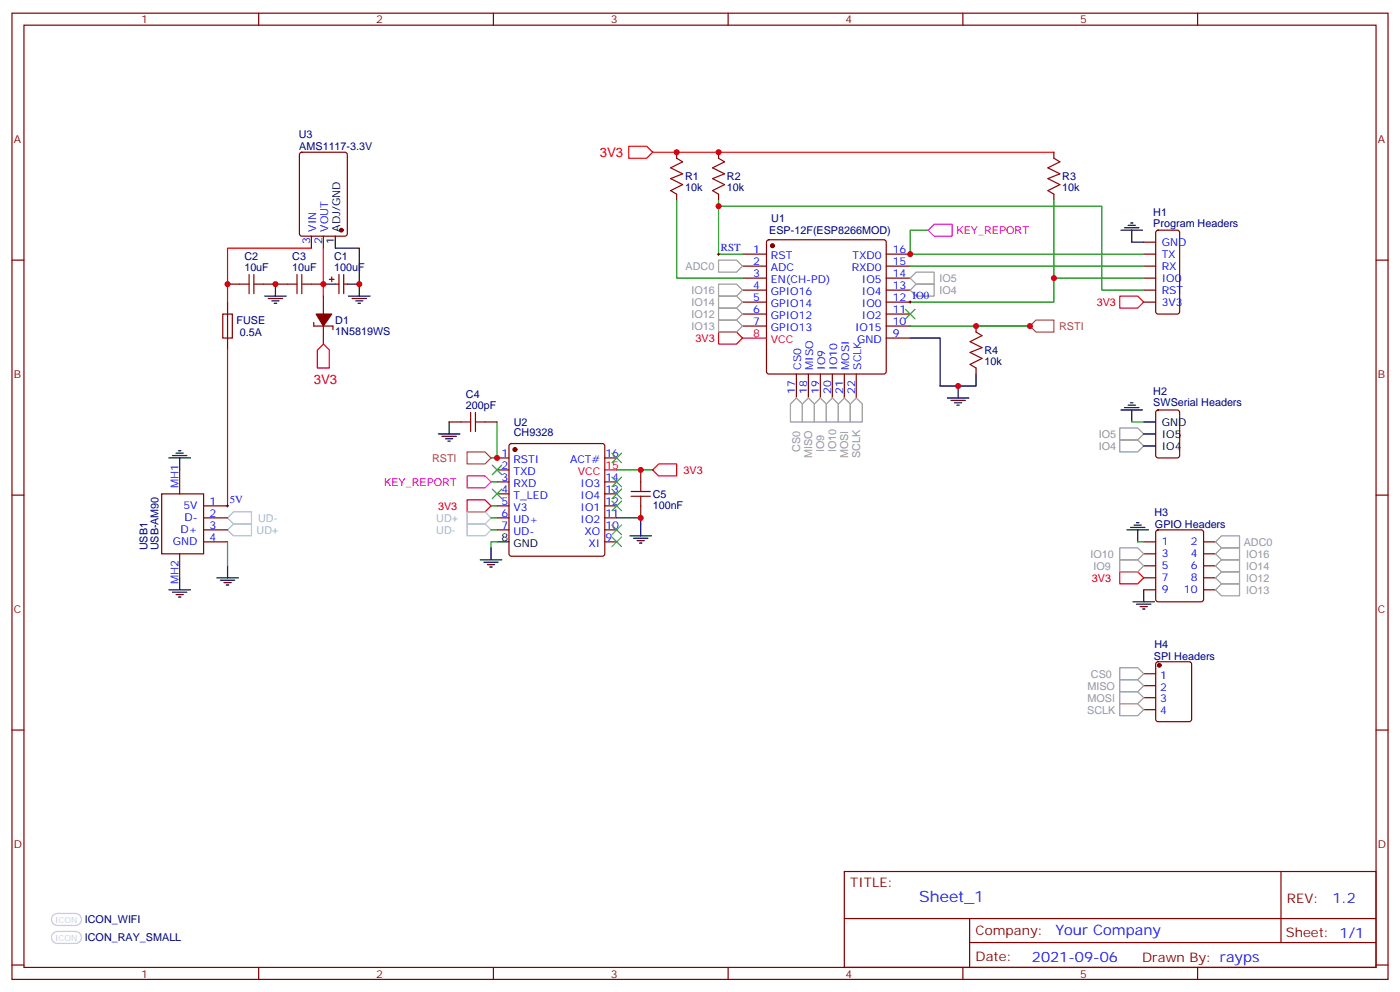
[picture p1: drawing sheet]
<svg xmlns="http://www.w3.org/2000/svg" width="412mm" height="292mm" viewBox="0 0 412 292" stroke-linecap="round" stroke-linejoin="round" font-family="sans-serif">
<g fill="none" stroke="#870000" stroke-width=".35">
<path d="M3.5 3.9h405.4v284.3h-405.4zM7.1 7.4h398.2v277.3h-398.2zM76.2 3.9v3.5M145.3 3.9v3.5M214.5 3.9v3.5M283.6 3.9v3.5M352.8 3.9v3.5M88.4 45l.5-.2h12.7l.7 .4v23.6l-.5 .6-12.9 .1-.7-.5v-23.5zM199.3 44.8v1.8M199.3 57.2v1.7M211.7 44.8v1.8M211.7 57.2v1.7"/>
<path d="M310.4 44.8v1.8M310.4 57.2v1.7M3.5 76.6h3.6M91.7 69.5v3.5M95.2 69.5v3.5M218.7 74.8h7.1M218.7 78.3h7.1M226 70.8l.5-.2h33.8l.5 .2 .3 .5v38.1l-.3 .5-.5 .2h-33.8l-.5-.3-.2-.4v-38.1zM261.1 74.8h7M261.1 78.3h7M336.9 74.8h3.5M336.9 78.3h3.5"/>
<path d="M336.9 71.3h3.5M340.7 67.9l.4-.2h5.7l.6 .5 .1 23.5-.5 .7h-5.9l-.6-.4-.1-23.6zM405.3 76.6h3.6M67 83.6h3.6M67 88.9v14.1M77.6 83.6h7.1M91.7 83.6h3.5M92.4 94.9v1.1h5.7v1M95.2 87.1v5.3M95.2 96v5.2M97 82.2h1.4M97.7 81.5v1.4"/>
<path d="M98.8 83.6h1M99.8 80.8v5.6M101.2 83.6h1.1M101.2 80.8v5.6M218.7 81.8h7.1M218.7 85.4h7.1M218.7 88.9h7.1M218.7 92.4h7.1M218.7 96h7.1M261.1 81.8h7M261.1 85.4h7M261.1 88.9h7"/>
<path d="M261.1 92.4h7M261.1 96h7M261.1 99.5h7M287.5 96v1.7M336.9 81.8h3.5M336.9 85.4h3.5M336.9 88.9h3.5M234.6 110.1v7M238.1 110.1v7M241.7 110.1v7M245.2 110.1v7M248.7 110.1v7"/>
<path d="M252.2 110.1v7M287.5 108.3v1.8M52.9 138.3v7M132.3 124.2h3.5M142.9 124.2h3.5M146.4 134.8h3.5M146.4 138.3h3.5M150.2 130.7l.4-.2h26.8l.5 .2 .3 .5v31.8l-.3 .5-.5 .2h-26.8l-.5-.2-.2-.5v-31.8zM178.2 134.8h3.5M188.7 138.3v3.5M340.7 120.9l.4-.3h5.7l.6 .5 .1 13-.5 .6-5.9 .1-.6-.5-.1-12.9zM3.5 145.7h3.6"/>
<path d="M47.6 145.3h12.4v17.7h-12.4zM60 148.9h7M60 152.4h7M60 155.9h7M60 159.5h7M146.4 141.8h3.5M146.4 145.3h3.5M146.4 148.9h3.5M146.4 152.4h3.5M146.4 155.9h3.5M178.2 141.8h3.5M178.2 145.3h3.5"/>
<path d="M178.2 148.9h3.5M178.2 152.4h3.5M178.2 155.9h3.5M178.2 159.5h3.5M188.7 148.9v3.5M336.9 159.5h3.5M340.7 156.1l.4-.2h12.7l.7 .5v20l-.4 .6-13 .1-.6-.5-.1-20zM354.5 159.5h3.6M405.3 145.7h3.6M52.9 163v7M336.9 173.6h3.5M336.9 170h3.5"/>
<path d="M336.9 166.5h3.5M336.9 163h3.5M354.5 173.6h3.6M354.5 170h3.6M354.5 166.5h3.6M354.5 163h3.6M336.9 198.3h3.5M340.7 194.9l.4-.2h9.2l.7 .5v16.5l-.4 .6-9.5 .1-.6-.5-.1-16.5zM3.5 214.8h3.6M336.9 201.8h3.5M336.9 205.3h3.5M336.9 208.8h3.5"/>
<path d="M405.3 214.8h3.6M248.7 256.5h156.6v28.2h-156.6zM377.3 256.5v20.9M248.7 270.3h156.5M285.6 277.4h119.6M285.6 270.3v14.1M3.5 284h3.6M76.2 284.7v3.5M145.3 284.7v3.5M214.5 284.7v3.5M283.6 284.7v3.5M352.8 284.7v3.5"/>
<path d="M405.3 284h3.6"/>
</g>
<g fill="#870000" stroke="#870000" stroke-width=".35">
<path d="M93.1 92.4h4.6l-2.5 3.6z"/>
<circle cx="227.5" cy="72.3" r=".53"/>
<circle cx="151.7" cy="132.3" r=".53"/>
<circle cx="341.5" cy="195.8" r=".53"/>
<circle cx="100.5" cy="67.7" r=".53"/>
</g>
<g fill="none" stroke="#f00" stroke-width=".35">
<path d="M185.2 43h5.3l1.8 1.8-1.8 1.8h-5.3zM192.3 44.8h118.1M91.7 73h-24.7v15.9M95.2 73v14.1M211.7 97.7h5.3l1.7 1.8-1.7 1.7h-5.3zM218.7 99.5h7.1M329.8 87.1h5.3l1.8 1.8-1.8 1.8h-5.3zM67 103v45.9M95.2 101.2l1.8 1.8v5.3h-3.5v-5.3zM178.2 138.3h3.5M192.3 138.3l1.7-1.8h5.3v3.6h-5.3zM137.6 147.1h5.3l1.7 1.8-1.7 1.7h-5.3z"/>
<path d="M329.8 168.3h5.3l1.8 1.7-1.8 1.8h-5.3z"/>
</g>
<g fill="none" stroke="#000" stroke-width=".35">
<path d="M98.8 69.5v3.5h7v10.6M330.2 67.7h6.3M331.3 67h4.2M332.3 66.3h2.1M333 65.6h.7M333.4 67.7v3.6h3.5M78 87.1h6.3M79 87.8h4.3M80.1 88.5h2.1M80.8 89.3h.7M81.1 83.6v3.5M95.2 83.6h3.6"/>
<path d="M102.3 83.6h3.5M102.7 87.1h6.3M103.7 87.8h4.2M104.8 88.5h2.1M105.5 89.3h.7M105.8 83.6v3.5M268.1 99.5h8.8v14.1h10.6v-3.5M279 117.1h6.4M280.1 117.8h4.2M281.2 118.5h2.1M281.9 119.2h.7M282.2 113.6v3.5"/>
<path d="M331.3 119.9h4.2M332.3 119.2h2.1M333 118.5h.7M49.7 134.8h6.4M50.8 134.1h4.2M51.9 133.3h2.1M52.6 132.6h.7M52.9 134.8v3.5M129.1 127.7h6.4M130.2 128.4h4.2M131.2 129.1h2.1M131.9 129.8h.7"/>
<path d="M132.3 124.2v3.5M330.2 120.6h6.3M333.4 120.6v3.6M336.9 127.7h3.5M336.9 131.2h3.5M336.9 124.2h3.5M146.4 159.5h3.5M181.7 152.4h7v5.3M185.6 157.7h6.3M186.6 158.4h4.3M187.7 159.1h2.1M188.4 159.8h.7"/>
<path d="M332 155.9h6.3M333 155.2h4.3M334.1 154.5h2.1M334.8 153.8h.7M335.1 155.9v3.6M49.7 173.6h6.4M50.8 174.3h4.2M51.9 175h2.1M52.6 175.7h.7M52.9 170v3.6M63.9 170h6.3M64.9 170.7h4.2"/>
<path d="M66 171.4h2.1M66.7 172.2h.7M67 166.5v3.5M141.5 164.7h6.3M142.5 165.5h4.3M143.6 166.2h2.1M144.3 166.9h.7M144.6 161.2v3.5M333.7 177.1h6.4M334.8 177.8h4.2M335.8 178.5h2.2M336.5 179.2h.8"/>
<path d="M336.9 173.6v3.5"/>
</g>
<g fill="none" stroke="#008700" stroke-width=".35">
<path d="M199.3 58.9v22.9h19.4M211.7 58.9v15.9h7M310.4 58.9v22.9M211.7 60.7h112.9v24.7h12.3M268.1 78.3h68.8M273.4 67.7h-5.3v7.1h68.8M268.1 96h35.3M336.9 81.8h-26.5v7.1h-42.3M146.4 124.2v10.6h-1.8M181.7 138.3h10.6M333.4 124.2h3.5M67 159.5v7"/>
<path d="M144.6 148.9h1.8M144.6 141.8h1.8M144.6 152.4h1.8M144.6 155.9h1.8M146.4 159.5h-1.8v1.7M335.1 159.5h1.8"/>
</g>
<g fill="none" stroke="#a10000" stroke-width=".35">
<path d="M199.3 46.6l1.8 1-3.5 1.8 3.5 1.8-3.5 1.4 3.5 1.7-3.5 1.8 1.7 1.1M211.7 46.6l1.7 1-3.5 1.8 3.5 1.8-3.5 1.4 3.5 1.7-3.5 1.8 1.8 1.1M310.4 46.6l1.8 1-3.5 1.8 3.5 1.8-3.5 1.4 3.5 1.7-3.5 1.8 1.7 1.1M65.6 92.4h2.8v7.1h-2.8zM70.6 83.6h2.8M73.4 80.8v5.6M74.8 83.6h2.8M74.8 80.8v5.6M84.7 83.6h2.8M87.5 80.8v5.6M88.9 83.6h2.8M88.9 80.8v5.6"/>
<path d="M287.5 97.7l1.8 1.1-3.5 1.7 3.5 1.8-3.5 1.4 3.5 1.8-3.5 1.7 1.7 1.1M135.8 124.2h2.8M138.6 121.4v5.6M140.1 124.2h2.8M140.1 121.4v5.6M185.9 146h5.7M185.9 144.6h5.7M188.7 141.8v2.8M188.7 146v2.9"/>
</g>
<path d="M273.4 67.7l1.8-1.7h5.3v3.5h-5.3zM137.6 140.1h5.3l1.7 1.7-1.7 1.8h-5.3z" fill="none" stroke="#f0f" stroke-width=".35"/>
<path d="M67 152.4l1.8-1.8h5.3v3.6h-5.3zM68.8 154.2h5.3v3.5h-5.3l-1.8-1.8zM137.6 150.6h5.3l1.7 1.8-1.7 1.8h-5.3zM137.6 154.2h5.3l1.7 1.7-1.7 1.8h-5.3z" fill="none" stroke="#9cc" stroke-width=".35"/>
<path d="M303.4 96l1.8-1.8h5.2v3.5h-5.2zM137.6 133h5.3l1.7 1.8-1.7 1.7h-5.3z" fill="none" stroke="#963" stroke-width=".35"/>
<g fill="none" stroke="#3c3" stroke-width=".35">
<path d="M266.7 91l2.8 2.8M269.5 91l-2.8 2.8M145 136.9l2.8 2.8M147.8 136.9l-2.8 2.8M180.3 133.3l2.8 2.9M183.1 133.3l-2.8 2.9M145 143.9l2.8 2.9M147.8 143.9l-2.8 2.9M180.3 154.5l2.8 2.8M180.3 158l2.8 2.9M180.3 140.4l2.8 2.8M180.3 143.9l2.8 2.9"/>
<path d="M180.3 147.5l2.8 2.8M183.1 154.5l-2.8 2.8M183.1 158l-2.8 2.9M183.1 140.4l-2.8 2.8M183.1 143.9l-2.8 2.9M183.1 147.5l-2.8 2.8"/>
</g>
<g fill="none" stroke="#999" stroke-width=".35">
<path d="M211.7 76.6h5.3l1.7 1.7-1.7 1.8h-5.3zM211.7 94.2h5.3l1.7 1.8-1.7 1.7h-5.3zM211.7 90.7h5.3l1.7 1.7-1.7 1.8h-5.3zM211.7 87.1h5.3l1.7 1.8-1.7 1.8h-5.3zM211.7 83.6h5.3l1.7 1.8-1.7 1.7h-5.3zM268.1 85.4l1.8-1.8h5.3v3.5h-5.3zM268.1 81.8l1.8-1.7h5.3v3.5h-5.3zM234.6 117.1l1.8 1.8v5.3h-3.6v-5.3zM238.1 117.1l1.8 1.8v5.3h-3.5v-5.3zM241.7 117.1l1.7 1.8v5.3h-3.5v-5.3zM245.2 117.1l1.7 1.8v5.3h-3.5v-5.3zM248.7 117.1l1.8 1.8v5.3h-3.6v-5.3z"/>
<path d="M252.2 117.1l1.8 1.8v5.3h-3.5v-5.3zM329.8 129.5h5.3l1.8 1.7-1.8 1.8h-5.3zM329.8 125.9h5.3l1.8 1.8-1.8 1.8h-5.3zM359.8 157.7h5.3v3.5h-5.3l-1.7-1.7zM329.8 164.7h5.3l1.8 1.8-1.8 1.8h-5.3zM329.8 161.2h5.3l1.8 1.8-1.8 1.7h-5.3zM359.8 168.3h5.3v3.5h-5.3l-1.7-1.8zM359.8 171.8h5.3v3.5h-5.3l-1.7-1.7zM359.8 161.2h5.3v3.5h-5.3l-1.7-1.7zM359.8 164.7h5.3v3.6h-5.3l-1.7-1.8zM329.8 196.5h5.3l1.8 1.8-1.8 1.7h-5.3zM329.8 207.1h5.3l1.8 1.7-1.8 1.8h-5.3z"/>
<path d="M329.8 203.6h5.3l1.8 1.7-1.8 1.8h-5.3zM329.8 200h5.3l1.8 1.8-1.8 1.8h-5.3z"/>
</g>
<path d="M211.3 74.8h.7M211.7 74.4v.7M267.8 88.9h.7M268.1 88.5v.8M66.7 148.9h.7M67 148.5v.7" fill="none" stroke="#000" stroke-width=".29"/>
<path d="M15.7 269.3l1.2-.5h5.3a1.76 1.76 0 0 1 1.8 1.8 1.76 1.76 0 0 1-1.8 1.7h-5.3a1.76 1.76 0 0 1-1.6-1 1.76 1.76 0 0 1 .4-2zM15.7 274.6l1.2-.5h5.3a1.76 1.76 0 0 1 1.8 1.8 1.76 1.76 0 0 1-1.8 1.7h-5.3a1.76 1.76 0 0 1-1.6-1.1 1.76 1.76 0 0 1 .4-1.9z" fill="none" stroke="#ccc" stroke-width=".35"/>
<g fill="#c00">
<circle cx="81.1" cy="83.6" r=".88"/>
<circle cx="95.3" cy="83.6" r=".88"/>
<circle cx="199.3" cy="44.8" r=".88"/>
<circle cx="211.7" cy="44.8" r=".88"/>
<circle cx="282.2" cy="113.6" r=".88"/>
<circle cx="211.7" cy="60.7" r=".88"/>
<circle cx="287.5" cy="96" r=".88"/>
<circle cx="303.4" cy="96" r=".88"/>
<circle cx="310.4" cy="81.8" r=".88"/>
<circle cx="146.4" cy="134.8" r=".88"/>
<circle cx="67" cy="83.6" r=".88"/>
<circle cx="105.8" cy="83.6" r=".88"/>
<circle cx="188.7" cy="152.4" r=".88"/>
<circle cx="188.7" cy="138.3" r=".88"/>
<circle cx="268.1" cy="74.8" r=".88"/>
</g>
<text font-size="4.6" fill="#00f" x="270.8" y="265.5">Sheet_1</text>
<g font-size="4.2" fill="#00f">
<text x="392.5" y="265.7">1.2</text>
<text x="310.9" y="275.3">Your Company</text>
<text x="304" y="283.1">2021-09-06</text>
</g>
<g font-size="3.9" fill="#f00">
<text x="176.7" y="46.1">3V3</text>
<text x="92.4" y="113.1">3V3</text>
</g>
<g font-size="3.9" fill="#800">
<text x="250.5" y="261.1">TITLE:</text>
<text x="379.1" y="265.7">REV:</text>
<text x="287.4" y="275.3">Company:</text>
<text x="378.7" y="275.9">Sheet: 1/1</text>
<text x="287.4" y="282.9">Date:</text>
<text x="336.4" y="283">Drawn By: rayps</text>
</g>
<g font-size="3.2" fill="#800">
<text x="41.6" y="6.9">1</text>
<text x="110.8" y="6.9">2</text>
<text x="179.9" y="6.9">3</text>
<text x="249.1" y="6.9">4</text>
<text x="318.2" y="6.9">5</text>
<text x="4.1" y="42">A</text>
<text x="405.9" y="42">A</text>
<text x="4.1" y="111.1">B</text>
<text x="405.9" y="111.1">B</text>
<text x="4.1" y="180.3">C</text>
<text x="405.9" y="180.3">C</text>
<text x="4.1" y="249.4">D</text>
<text x="405.9" y="249.4">D</text>
<text x="41.6" y="287.7">1</text>
<text x="110.8" y="287.7">2</text>
<text x="179.9" y="287.7">3</text>
<text x="249.1" y="287.7">4</text>
<text x="318.2" y="287.7">5</text>
</g>
<g font-size="3.2" fill="#000080">
<text x="88" y="40.7">U3</text>
<text x="88.2" y="44.2">AMS1117-3.3V</text>
<text x="201.8" y="53">R1</text>
<text x="214.1" y="53">R2</text>
<text x="312.9" y="53">R3</text>
<text x="201.8" y="56.2">10k</text>
<text x="214.1" y="56.2">10k</text>
<text x="312.9" y="56.2">10k</text>
<text x="227.2" y="65.3">U1</text>
<text x="339.7" y="63.5">H1</text>
<text x="226.6" y="68.9">ESP-12F(ESP8266MOD)</text>
<text x="339.7" y="66.7">Program Headers</text>
<text x="72" y="76.6">C2</text>
<text x="86.1" y="76.6">C3</text>
<text x="98.4" y="76.6">C1</text>
<text x="72" y="79.7">10uF</text>
<text x="86.1" y="79.7">10uF</text>
<text x="98.4" y="79.7">100uF</text>
<text x="69.7" y="95.3">FUSE</text>
<text x="98.8" y="95.3">D1</text>
<text x="70.7" y="98.9">0.5A</text>
<text x="98.8" y="98.5">1N5819WS</text>
<text x="290" y="107.3">10k</text>
<text x="290" y="104.2">R4</text>
<text x="137.2" y="117.1">C4</text>
<text x="339.7" y="119.6">SWSerial Headers</text>
<text x="339.7" y="116.4">H2</text>
<text x="137.2" y="120.3">200pF</text>
<text x="151.4" y="125.3">U2</text>
<text x="151.4" y="128.4">CH9328</text>
<text x="192.3" y="149.7">100nF</text>
<text x="192.3" y="146.5">C5</text>
<text x="340.1" y="151.8">H3</text>
<text x="340.2" y="155.3">GPIO Headers</text>
<text x="43.5" y="162" transform="rotate(-90 43.5 162)">USB1</text>
<text x="46.7" y="162" transform="rotate(-90 46.7 162)">USB-AM90</text>
<text x="340.1" y="190.6">H4</text>
<text x="339.9" y="194.1">SPI Headers</text>
<text x="25" y="271.7">ICON_WIFI</text>
<text x="25" y="277">ICON_RAY_SMALL</text>
</g>
<g font-size="3.2" fill="#00f">
<text x="91.4" y="71.7" transform="rotate(-90 91.4 71.7)">3</text>
<text x="93.1" y="68.2" transform="rotate(-90 93.1 68.2)">VIN</text>
<text x="94.9" y="71.7" transform="rotate(-90 94.9 71.7)">2</text>
<text x="96.7" y="68.2" transform="rotate(-90 96.7 68.2)">VOUT</text>
<text x="212.4" y="73.9">RST</text>
<text x="221.8" y="74.4">1</text>
<text x="221.8" y="78">2</text>
<text x="227.1" y="76.2">RST</text>
<text x="251.2" y="76.2">TXD0</text>
<text x="263" y="74.4">16</text>
<text x="263" y="78">15</text>
<text x="342.2" y="72.3">GND</text>
<text x="342.2" y="75.8">TX</text>
<text x="221.8" y="81.5">3</text>
<text x="227.1" y="79.7">ADC</text>
<text x="227.1" y="83.3">EN(CH-PD)</text>
<text x="250.9" y="79.7">RXD0</text>
<text x="253.9" y="83.3">IO5</text>
<text x="263" y="81.5">14</text>
<text x="342.2" y="79.4">RX</text>
<text x="342.2" y="82.9">IO0</text>
<text x="221.8" y="85">4</text>
<text x="221.8" y="88.5">5</text>
<text x="227.1" y="86.8">GPIO16</text>
<text x="253.9" y="86.8">IO4</text>
<text x="263" y="88.5">12 IO0</text>
<text x="263" y="85">13</text>
<text x="342.2" y="86.4">RST</text>
<text x="342.2" y="90">3V3</text>
<text x="221.8" y="92.1">6</text>
<text x="221.8" y="95.6">7</text>
<text x="227.1" y="90.3">GPIO14</text>
<text x="227.1" y="93.8">GPIO12</text>
<text x="253.9" y="93.8">IO2</text>
<text x="253.9" y="90.3">IO0</text>
<text x="263" y="95.6">10</text>
<text x="263" y="92.1">11</text>
<text x="227.1" y="97.4">GPIO13</text>
<text x="251.9" y="97.4">IO15</text>
<text x="252.5" y="100.9">GND</text>
<text x="263" y="99.1">9</text>
<text x="236" y="108.8" transform="rotate(-90 236 108.8)">CS0</text>
<text x="239.5" y="108.8" transform="rotate(-90 239.5 108.8)">MISO</text>
<text x="243.1" y="108.8" transform="rotate(-90 243.1 108.8)">IO9</text>
<text x="246.6" y="108.8" transform="rotate(-90 246.6 108.8)">IO10</text>
<text x="250.1" y="108.8" transform="rotate(-90 250.1 108.8)">MOSI</text>
<text x="253.6" y="108.8" transform="rotate(-90 253.6 108.8)">SCLK</text>
<text x="234.2" y="116" transform="rotate(-90 234.2 116)">17</text>
<text x="237.8" y="116" transform="rotate(-90 237.8 116)">18</text>
<text x="241.3" y="116" transform="rotate(-90 241.3 116)">19</text>
<text x="244.8" y="116" transform="rotate(-90 244.8 116)">20</text>
<text x="248.4" y="116" transform="rotate(-90 248.4 116)">21</text>
<text x="251.9" y="116" transform="rotate(-90 251.9 116)">22</text>
<text x="147.7" y="134.4">1</text>
<text x="147.7" y="137.9">2</text>
<text x="151.2" y="136.2">RSTI</text>
<text x="167.9" y="136.2">ACT#</text>
<text x="178.3" y="134.4">16</text>
<text x="52.6" y="143.6" transform="rotate(-90 52.6 143.6)">MH1</text>
<text x="147.7" y="141.5">3</text>
<text x="151.2" y="139.7">TXD</text>
<text x="151.2" y="143.2">RXD</text>
<text x="171" y="143.2">IO3</text>
<text x="178.3" y="141.5">14</text>
<text x="54" y="149.9">5V</text>
<text x="61.7" y="148.5">1</text>
<text x="67.7" y="148">5V</text>
<text x="147.7" y="145">4</text>
<text x="147.7" y="148.5">5</text>
<text x="151.2" y="146.8">T_LED</text>
<text x="171" y="146.8">IO4</text>
<text x="178.3" y="148.5">12</text>
<text x="178.3" y="145">13</text>
<text x="54.3" y="153.5">D-</text>
<text x="61.7" y="152">2</text>
<text x="61.7" y="155.6">3</text>
<text x="147.7" y="152">6</text>
<text x="147.7" y="155.6">7</text>
<text x="151.2" y="150.3">V3</text>
<text x="151.2" y="153.8">UD+</text>
<text x="171" y="153.8">IO2</text>
<text x="171" y="150.3">IO1</text>
<text x="178.3" y="155.6">10</text>
<text x="178.3" y="152">11</text>
<text x="50.9" y="160.5">GND</text>
<text x="53.2" y="157">D+</text>
<text x="61.7" y="159.1">4</text>
<text x="151.2" y="157.3">UD-</text>
<text x="172.2" y="157.3">XO</text>
<text x="173.3" y="160.9">XI</text>
<text x="178.3" y="159.1">9</text>
<text x="342.2" y="160.5">1</text>
<text x="350.8" y="160.5">2</text>
<text x="342.2" y="167.6">5</text>
<text x="342.2" y="164">3</text>
<text x="350.8" y="167.6">6</text>
<text x="350.8" y="164">4</text>
<text x="52.6" y="171.8" transform="rotate(-90 52.6 171.8)">MH2</text>
<text x="342.2" y="171.1">7</text>
<text x="350.8" y="171.1">8</text>
<text x="342.2" y="174.6">9</text>
<text x="348.7" y="174.6">10</text>
<text x="341.7" y="199.7">1</text>
<text x="341.7" y="203.2">2</text>
<text x="341.7" y="206.7">3</text>
<text x="341.7" y="210.3">4</text>
</g>
<g font-size="3.2">
<text x="98.4" y="71.7" transform="rotate(-90 98.4 71.7)">1</text>
<text x="100.2" y="68.2" transform="rotate(-90 100.2 68.2)">ADJ/GND</text>
<text x="342.2" y="125.2">GND</text>
<text x="342.2" y="128.8">IO5</text>
<text x="342.2" y="132.3">IO4</text>
<text x="147.7" y="159.1">8</text>
<text x="151.2" y="160.9">GND</text>
</g>
<g font-size="3.2" fill="#f0f">
<text x="281.8" y="68.9">KEY_REPORT</text>
<text x="113.2" y="143.1">KEY_REPORT</text>
</g>
<g font-size="3.2" fill="#999">
<text x="202" y="79.5">ADC0</text>
<text x="276.7" y="83">IO5</text>
<text x="203.7" y="86.5">IO16</text>
<text x="276.7" y="86.5">IO4</text>
<text x="203.7" y="93.6">IO12</text>
<text x="203.7" y="90">IO14</text>
<text x="203.7" y="97.1">IO13</text>
<text x="323.7" y="128.8">IO5</text>
<text x="235.8" y="133" transform="rotate(-90 235.8 133)">CS0</text>
<text x="239.3" y="134.8" transform="rotate(-90 239.3 134.8)">MISO</text>
<text x="242.8" y="133" transform="rotate(-90 242.8 133)">IO9</text>
<text x="246.3" y="133" transform="rotate(-90 246.3 133)">IO10</text>
<text x="249.9" y="134.8" transform="rotate(-90 249.9 134.8)">MOSI</text>
<text x="253.4" y="134.8" transform="rotate(-90 253.4 134.8)">SCLK</text>
<text x="323.7" y="132.4">IO4</text>
<text x="366.4" y="160.6">ADC0</text>
<text x="321.2" y="164.1">IO10</text>
<text x="322.1" y="167.7">IO9</text>
<text x="367.1" y="164.1">IO16</text>
<text x="367.1" y="167.6">IO14</text>
<text x="367.1" y="171.2">IO12</text>
<text x="367.1" y="174.7">IO13</text>
<text x="320.3" y="203">MISO</text>
<text x="321.4" y="199.4">CS0</text>
<text x="320.3" y="206.5">MOSI</text>
<text x="320.2" y="210">SCLK</text>
</g>
<g font-size="3.2" fill="#f00">
<text x="323.1" y="90.2">3V3</text>
<text x="204.9" y="100.8">3V3</text>
<text x="221.8" y="99.1">8</text>
<text x="227.1" y="100.9">VCC</text>
<text x="178.3" y="137.9">15</text>
<text x="170.2" y="139.7">VCC</text>
<text x="201.4" y="139.6">3V3</text>
<text x="129" y="150.1">3V3</text>
<text x="321.6" y="171.2">3V3</text>
</g>
<g font-size="3.2" fill="#963">
<text x="312" y="97.1">RSTI</text>
<text x="127.3" y="136">RSTI</text>
</g>
<g font-size="3.2" fill="#9cc">
<text x="76" y="153.7">UD-</text>
<text x="128.5" y="153.7">UD+</text>
<text x="75.6" y="157.2">UD+</text>
<text x="128.5" y="157.2">UD-</text>
</g>
</svg>
